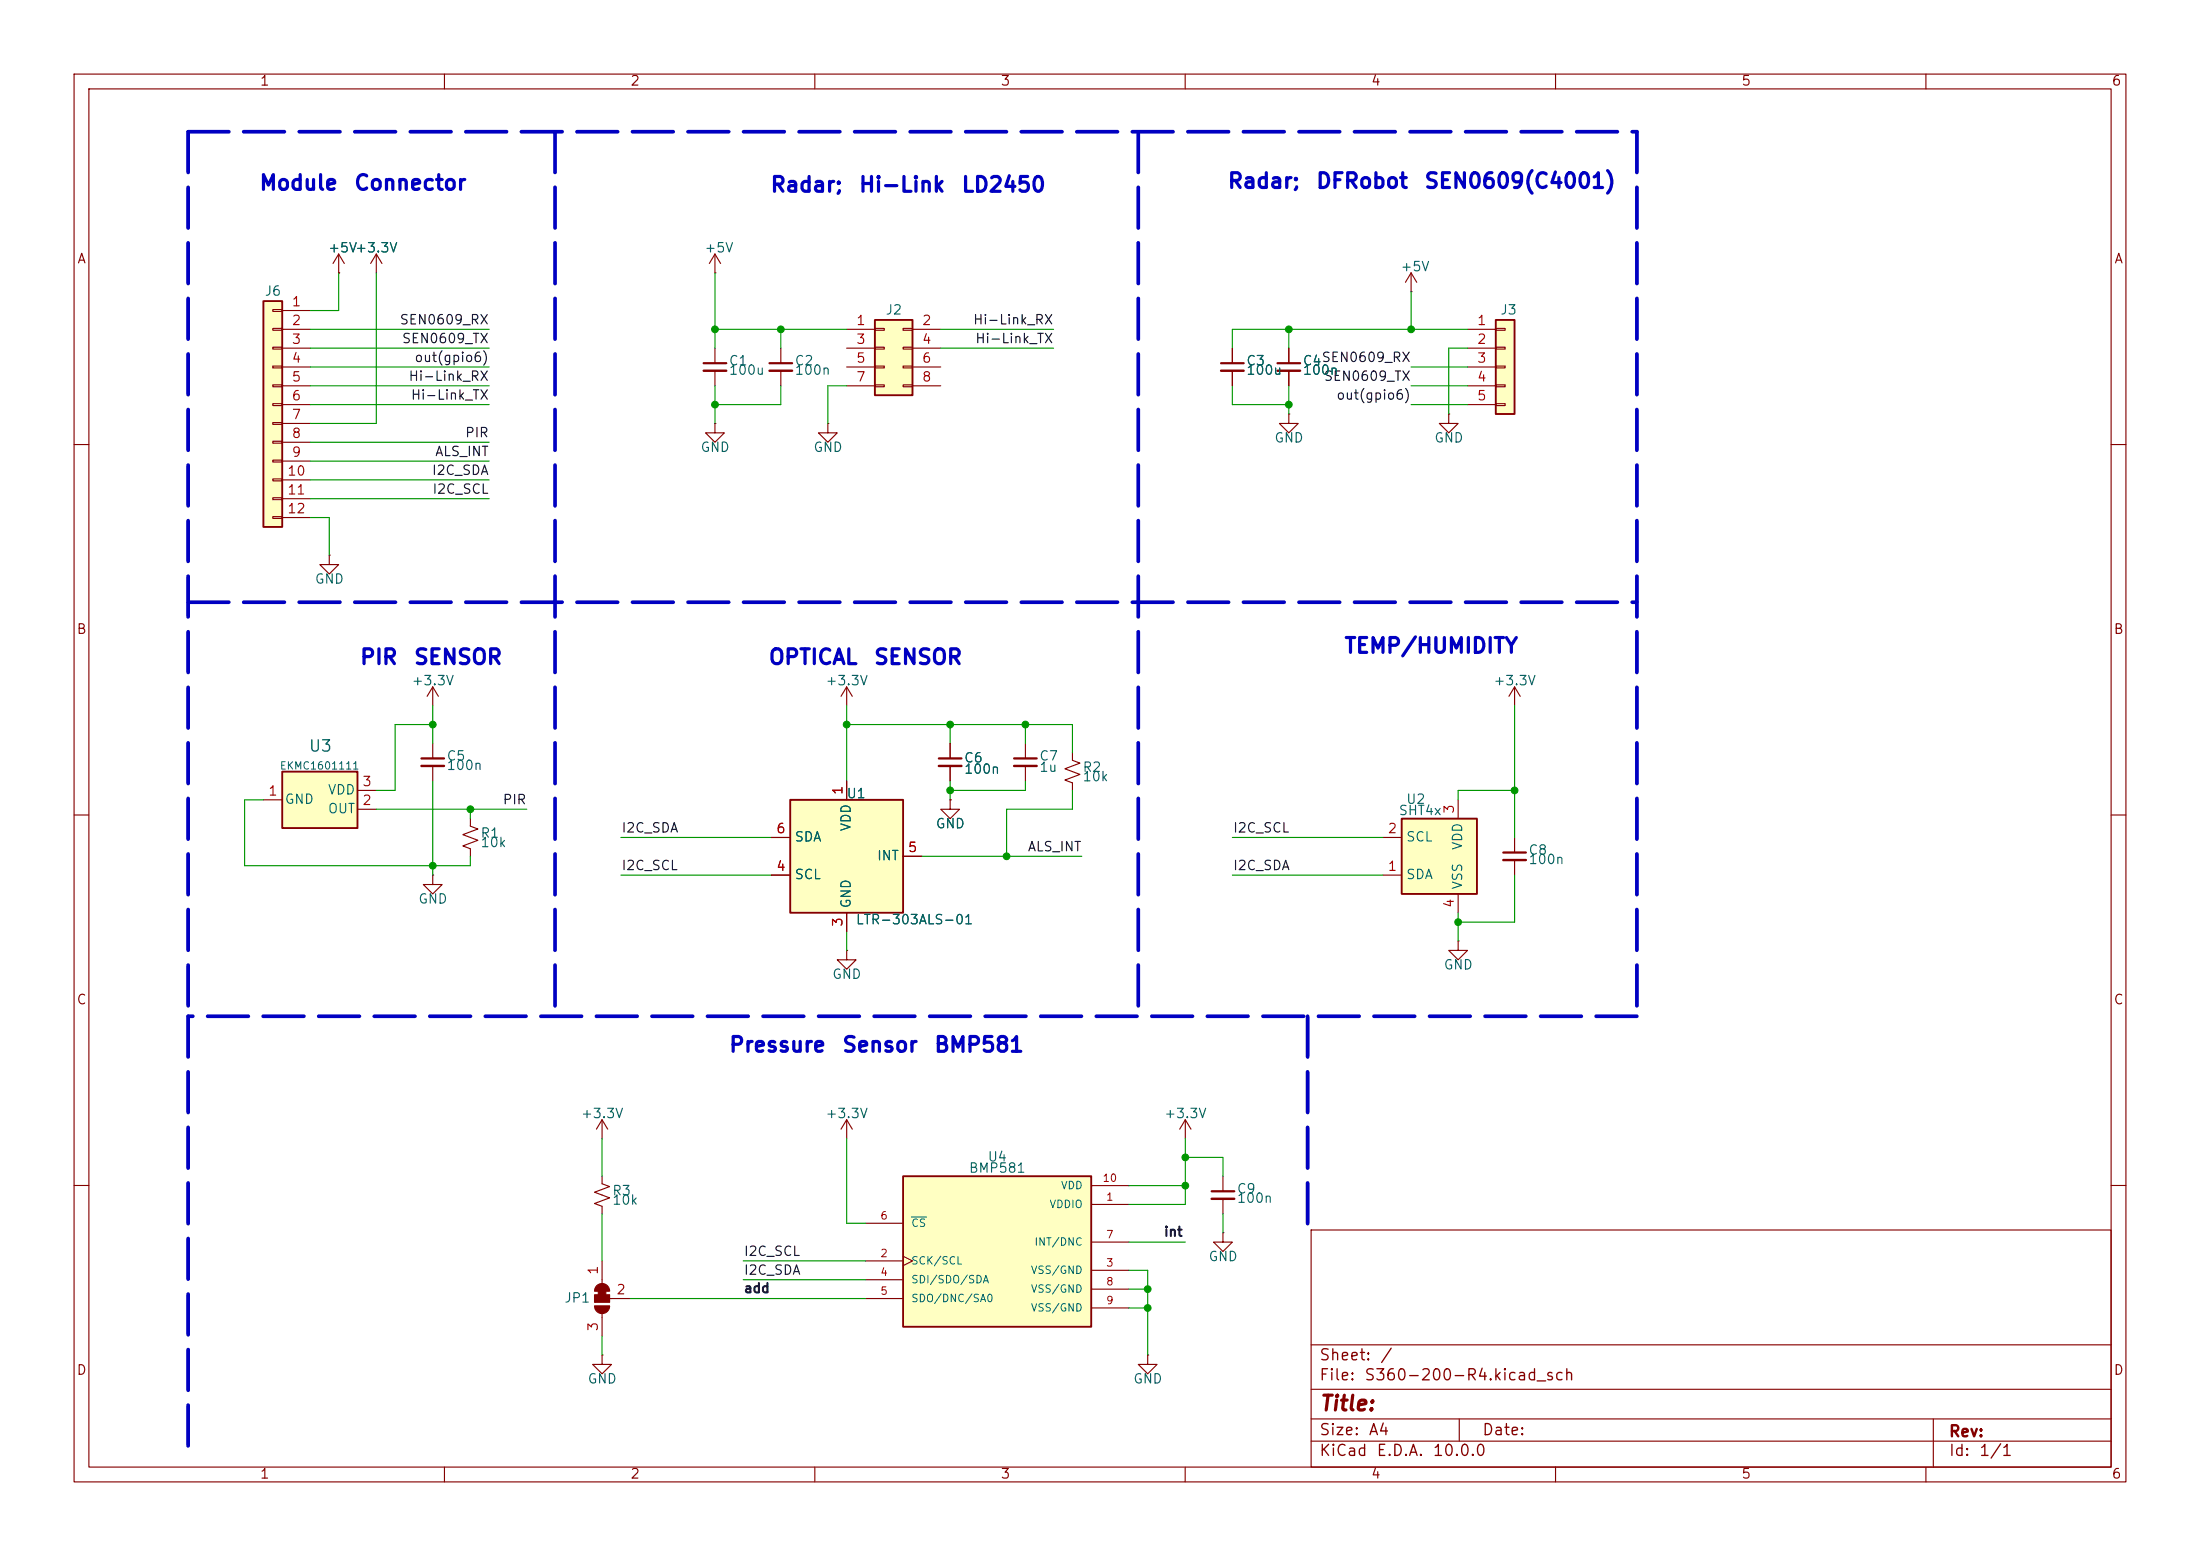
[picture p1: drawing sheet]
<svg xmlns="http://www.w3.org/2000/svg" width="297mm" height="210mm" viewBox="0 0 297 210" stroke-linecap="round" stroke-linejoin="round" font-family="sans-serif">
<g fill="none" stroke="#840000" stroke-width=".15">
<path d="M10 10h277v190h-277zM12 12h273v186h-273zM60 10v2M110 10v2M160 10v2M210 10v2M260 10v2M10 60h2M285 60h2M10 110h2M144.8 101.6v1l1 .4-2 .8 2 .7-2 .8 1 .4v1M285 110h2"/>
<path d="M10 160h2M177 166h108v32h-108zM285 160h2M60 198v2M110 198v2M160 198v2M177 194.5h108M177 191.5h108M177 187.5h108M177 181.5h108M197 191.5v3M210 198v2"/>
<path d="M260 198v2M261 191.5v6.5"/>
</g>
<path d="M106.7 108h15.2v15.2h-15.2z" fill="#ffffc2"/>
<path d="M106.7 108h15.2v15.2h-15.2z" fill="none" stroke="#840000" stroke-width=".25"/>
<g fill="none" stroke="#840000" stroke-width=".15">
<path d="M96.5 36.8h.1M96.5 34.3v2.5M96.5 34.3l-.7 1.3M96.5 34.3l.8 1.3M96.5 57.2v1.2h1.3l-1.3 1.3-1.3-1.3h1.3M96.5 57.2h.1M96.5 47v2M96.5 50v2.1M105.4 47v2M105.4 50v2.1M111.8 57.2v1.2h1.2l-1.2 1.3-1.3-1.3h1.3M111.8 57.2h.1"/>
<path d="M195.6 55.9v1.3h1.2l-1.2 1.2-1.3-1.2h1.3M195.6 55.9h.1M114.3 92.7v2.6M114.3 92.7l.8 1.3M114.3 92.7l-.8 1.3M63.5 110.5v1l1 .4-2 .7 2 .8-2 .8 1 .4v1M104.1 118.1h2.6M104.1 113h2.6M114.3 105.4v2.6M121.9 115.6h2.6M128.3 108v1.2h1.2l-1.2 1.3-1.3-1.3h1.3M128.3 108h.1"/>
<path d="M128.3 100.3v2.1M128.3 103.4v2M138.4 100.3v2.1M138.4 103.4v2M204.5 113v2.1M204.5 116.1v2M114.3 123.2v2.5M196.8 127v1.3h1.3l-1.3 1.2-1.2-1.2h1.2M196.8 127h.1M160 151.1l.8 1.3M160 151.1l-.7 1.3M160 151.1v2.6"/>
<path d="M165.1 158.8v2M165.1 166.4v1.2h1.3l-1.3 1.3-1.3-1.3h1.3M165.1 166.4h.1M165.1 161.8v2"/>
</g>
<path d="M95 49h3M103.9 49h3M126.7 102.4h3.1M136.9 102.4h3.1M202.9 115.1h3.1M163.6 160.8h3" fill="none" stroke="#840000" stroke-width=".3"/>
<path d="M95 50h3M103.9 50h3M126.7 103.4h3.1M136.9 103.4h3.1M202.9 116.1h3.1M163.6 161.8h3" fill="none" stroke="#840000" stroke-width=".33"/>
<path d="M38.1 104.1h10.2v7.7h-10.2z" fill="#ffffc2"/>
<path d="M38.1 104.1h10.2v7.7h-10.2z" fill="none" stroke="#840000" stroke-width=".25"/>
<g fill="none" stroke="#840000" stroke-width=".15">
<path d="M45.7 36.8h.1M45.7 34.3l-.7 1.3M45.7 34.3l.8 1.3M45.7 34.3v2.5M50.8 34.3l.8 1.3M50.8 34.3l-.8 1.3M50.8 34.3v2.5M44.4 74.9v1.3h-1.2l1.2 1.3 1.3-1.3h-1.3M44.4 74.9h.1M35.6 108h2.5M48.3 109.2h2.5M48.3 106.7h2.5"/>
<path d="M154.9 182.9v1.3h1.3l-1.3 1.2-1.2-1.2h1.2M154.9 182.9h.1"/>
</g>
<path d="M35.6 40.6h2.5v30.5h-2.5z" fill="#ffffc2"/>
<path d="M35.6 40.6h2.5v30.5h-2.5z" fill="none" stroke="#840000" stroke-width=".25"/>
<g fill="none" stroke="#840000" stroke-width=".15">
<path d="M36.8 41.8h1.3v.2h-1.3zM36.8 44.3h1.3v.3h-1.3zM36.8 46.9h1.3v.2h-1.3zM36.8 49.4h1.3v.3h-1.3zM36.8 51.9h1.3v.3h-1.3zM36.8 54.5h1.3v.2h-1.3zM36.8 57h1.3v.3h-1.3zM36.8 59.6h1.3v.2h-1.3zM38.1 41.9h3.8M38.1 44.5h3.8M38.1 47h3.8M38.1 49.5h3.8"/>
<path d="M38.1 52.1h3.8M38.1 54.6h3.8M38.1 57.2h3.8M38.1 59.7h3.8M36.8 62.1h1.3v.3h-1.3zM36.8 64.6h1.3v.3h-1.3zM36.8 67.2h1.3v.2h-1.3zM36.8 69.7h1.3v.3h-1.3zM38.1 62.2h3.8M38.1 64.8h3.8M38.1 67.3h3.8M38.1 69.9h3.8"/>
</g>
<path d="M121.9 158.8h25.4v20.3h-25.4z" fill="#ffffc2"/>
<path d="M121.9 158.8h25.4v20.3h-25.4z" fill="none" stroke="#840000" stroke-width=".25"/>
<g fill="none" stroke="#840000" stroke-width=".15">
<path d="M58.4 92.7l.8 1.3M58.4 92.7l-.7 1.3M58.4 92.7v2.6M116.8 170.2h5.1M116.8 172.7h5.1M116.8 175.3h5.1M116.8 165.1h5.1M121.9 169.5l1.3 .7-1.3 .6M147.3 162.6h5.1M147.3 171.5h5.1M147.3 167.6h5.1M147.3 174h5.1"/>
<path d="M147.3 176.5h5.1M147.3 160h5.1"/>
</g>
<path d="M123 164.3h2.1" fill="none" stroke="#006464" stroke-width=".15"/>
<path d="M189.2 110.5h10.2v10.2h-10.2z" fill="#ffffc2"/>
<path d="M189.2 110.5h10.2v10.2h-10.2z" fill="none" stroke="#840000" stroke-width=".25"/>
<g fill="none" stroke="#840000" stroke-width=".15">
<path d="M58.4 118.1v1.3h1.3l-1.3 1.3-1.3-1.3h1.3M58.4 118.1h.1M58.4 100.3v2.1M58.4 103.4v2M186.7 118.1h2.5M186.7 113h2.5M196.8 108v2.5M114.3 128.3v1.2h1.3l-1.3 1.3-1.3-1.3h1.3M114.3 128.3h.1M196.8 120.7v2.5M81.3 158.8v1l1 .3-2 .8 2 .8-2 .7 1 .4v1M81.3 151.1l.7 1.3"/>
<path d="M81.3 151.1l-.8 1.3M81.3 151.1v2.6M114.3 151.1l.8 1.3M114.3 151.1l-.8 1.3M114.3 151.1v2.6M80.3 174.2h2M80.3 176.3h2M81.3 170.2v3M81.3 177.3v3M82.3 175.3h2.8M81.3 182.9v1.3h1.2l-1.2 1.2-1.3-1.2h1.3M81.3 182.9h.1"/>
</g>
<path d="M56.9 102.4h3" fill="none" stroke="#840000" stroke-width=".3"/>
<path d="M56.9 103.4h3" fill="none" stroke="#840000" stroke-width=".33"/>
<g fill="#840000" stroke="#840000" stroke-width=".15">
<path d="M80.8 174.2h1v.6h-1z"/>
<path d="M80.6 173.5a1.02 1.02 0 0 1 1.1-.2 1.02 1.02 0 0 1 .6 .9h-2l.1-.4z"/>
<path d="M80.3 174.8h2v1h-2z"/>
<path d="M80.3 176.3h2a1.02 1.02 0 0 1-1 1 1.02 1.02 0 0 1-1-1z"/>
</g>
<path d="M118.1 43.2h5.1v10.1h-5.1z" fill="#ffffc2"/>
<path d="M118.1 43.2h5.1v10.1h-5.1z" fill="none" stroke="#840000" stroke-width=".25"/>
<g fill="none" stroke="#840000" stroke-width=".15">
<path d="M190.5 39.4h.1M190.5 36.8l-.8 1.3M190.5 36.8l.8 1.3M190.5 36.8v2.6M114.3 44.5h3.8M114.3 47h3.8M114.3 49.5h3.8M114.3 52.1h3.8M118.1 44.3h1.3v.3h-1.3zM118.1 46.9h1.3v.2h-1.3zM118.1 49.4h1.3v.3h-1.3zM118.1 51.9h1.3v.3h-1.3z"/>
<path d="M121.9 44.3h1.3v.3h-1.3zM121.9 46.9h1.3v.2h-1.3zM121.9 49.4h1.3v.3h-1.3zM121.9 51.9h1.3v.3h-1.3zM123.2 44.5h3.8M123.2 47h3.8M123.2 49.5h3.8M123.2 52.1h3.8M166.4 47v2M166.4 50v2.1M174 55.9v1.3h1.3l-1.3 1.2-1.3-1.2h1.3M174 55.9h.1"/>
<path d="M174 47v2M174 50v2.1M204.5 92.7l-.8 1.3M204.5 92.7l.7 1.3M204.5 92.7v2.6"/>
</g>
<path d="M164.8 49h3.1M172.5 49h3" fill="none" stroke="#840000" stroke-width=".3"/>
<path d="M164.8 50h3.1M172.5 50h3" fill="none" stroke="#840000" stroke-width=".33"/>
<path d="M201.9 43.2h2.6v12.7h-2.6z" fill="#ffffc2"/>
<path d="M201.9 43.2h2.6v12.7h-2.6z" fill="none" stroke="#840000" stroke-width=".25"/>
<g fill="none" stroke="#840000" stroke-width=".15">
<path d="M45.7 36.8h.1M166.4 47v2M166.4 50v2.1M174 47v2M174 50v2.1M198.1 44.5h3.8M198.1 47h3.8M198.1 49.5h3.8M198.1 52.1h3.8M198.1 54.6h3.8M201.9 44.3h1.3v.3h-1.3zM201.9 46.9h1.3v.2h-1.3z"/>
<path d="M201.9 49.4h1.3v.3h-1.3zM201.9 51.9h1.3v.3h-1.3zM201.9 54.5h1.3v.2h-1.3zM104.1 118.1h2.6M104.1 113h2.6M114.3 105.4v2.6M121.9 115.6h2.6M128.3 108h.1M128.3 100.3v2.1M128.3 103.4v2M114.3 123.2v2.5"/>
</g>
<path d="M25.4 17.8v119.4M25.4 17.8h195.6M74.9 17.8v119.4M153.7 17.8v119.4M221 17.8v119.4M25.4 81.3h195.6M25.4 137.2v59.7M176.5 137.2v29.2M221 137.2h-195.6" fill="none" stroke="#0000c2" stroke-width=".5" stroke-dasharray="5.5 2"/>
<g fill="none" stroke="#009600" stroke-width=".15">
<path d="M45.7 36.8v5.1h-3.8M50.8 36.8v20.4h-8.9M96.5 36.8v10.2M190.5 39.4v5.1M41.9 52.1h24.1M41.9 49.5h24.1M41.9 54.6h24.1M41.9 59.7h24.1M41.9 44.5h24.1M41.9 47h24.1M96.5 52.1v5.1M96.5 44.5h17.8"/>
<path d="M105.4 52.1v2.5h-8.9M105.4 44.5v2.5M114.3 52.1h-2.5v5.1M127 44.5h15.2M127 47h15.2M166.4 52.1v2.5h7.6M174 44.5v2.5M174 52.1v3.8M190.5 52.1h7.6M190.5 49.5h7.6M190.5 54.6h7.6M198.1 47h-2.5v8.9"/>
<path d="M198.1 44.5h-31.7v2.5M41.9 69.9h2.5v5M41.9 67.3h24.1M41.9 62.2h24.1M41.9 64.8h24.1M58.4 97.8h-5.1v8.9h-2.5M58.4 95.3v5M114.3 95.3v10.1M114.3 97.8h30.5v3.8M128.3 97.8v2.5M138.4 97.8v2.5M204.5 95.3v17.7"/>
<path d="M35.6 108h-2.6v8.8h30.5v-1.2M50.8 109.2h20.3M58.4 105.4v12.7M63.5 109.2v1.3M83.8 118.1h20.3M83.8 113h20.3M124.5 115.6h21.5M128.3 105.4v2.6M138.4 105.4v1.3h-10.1M144.8 106.7v2.5h-8.9v6.4M166.4 118.1h20.3M166.4 113h20.3"/>
<path d="M204.5 118.1v6.4h-7.7M204.5 106.7h-7.7v1.3M114.3 125.7v2.6M196.8 123.2v3.8M81.3 153.7v5.1M114.3 153.7v11.4h2.5M160 156.2h5.1v2.6M160 153.7v8.9h-7.6M81.3 163.8v6.4M85.1 175.3h31.7M100.3 172.7h16.5M100.3 170.2h16.5"/>
<path d="M152.4 171.5h2.5v11.4M152.4 176.5h2.5M152.4 167.6h7.6M152.4 160h7.6M152.4 174h2.5M165.1 163.8v2.6M81.3 180.3v2.6"/>
</g>
<g fill="#009600" stroke="#009600" stroke-width=".14">
<circle cx="174" cy="54.6" r=".46"/>
<circle cx="105.4" cy="44.5" r=".46"/>
<circle cx="96.5" cy="54.6" r=".46"/>
<circle cx="96.5" cy="44.5" r=".46"/>
<circle cx="114.3" cy="97.8" r=".46"/>
<circle cx="135.9" cy="115.6" r=".46"/>
<circle cx="128.3" cy="106.7" r=".46"/>
<circle cx="160" cy="156.2" r=".46"/>
<circle cx="160" cy="160" r=".46"/>
<circle cx="204.5" cy="106.7" r=".46"/>
<circle cx="196.8" cy="124.5" r=".46"/>
<circle cx="154.9" cy="174" r=".46"/>
<circle cx="154.9" cy="176.5" r=".46"/>
<circle cx="63.5" cy="109.2" r=".46"/>
<circle cx="58.4" cy="97.8" r=".46"/>
<circle cx="58.4" cy="116.8" r=".46"/>
<circle cx="138.4" cy="97.8" r=".46"/>
<circle cx="128.3" cy="97.8" r=".46"/>
<circle cx="174" cy="44.5" r=".46"/>
<circle cx="190.5" cy="44.5" r=".46"/>
</g>
<g font-size="2" fill="#0000c2">
<text x="34.9" y="26.2">Module</text>
<text x="47.7" y="26.2">Connector</text>
<text x="103.9" y="26.4">Radar;</text>
<text x="115.8" y="26.4">Hi-Link</text>
<text x="129.7" y="26.4">LD2450</text>
<text x="165.6" y="25.9">Radar;</text>
<text x="177.6" y="25.9">DFRobot</text>
<text x="192.2" y="25.9">SEN0609(C4001)</text>
<text x="181.4" y="88.7">TEMP/HUMIDITY</text>
<text x="48.5" y="90.2">PIR</text>
<text x="55.8" y="90.2">SENSOR</text>
<text x="103.6" y="90.2">OPTICAL</text>
<text x="117.9" y="90.2">SENSOR</text>
<text x="98.3" y="142.5">Pressure</text>
<text x="113.6" y="142.5">Sensor</text>
<text x="126" y="142.5">BMP581</text>
</g>
<text font-size="2" fill="#840000" x="178" y="190.9">Title:</text>
<text font-size="1.5" fill="#006464" x="41.6" y="101.8">U3</text>
<g font-size="1.5" fill="#840000">
<text x="178" y="184">Sheet:</text>
<text x="186.2" y="184">/</text>
<text x="178" y="186.7">File:</text>
<text x="184.1" y="186.7">S360-200-R4.kicad_sch</text>
<text x="178" y="196.9">KiCad</text>
<text x="178" y="194.1">Size:</text>
<text x="184.7" y="194.1">A4</text>
<text x="185.7" y="196.9">E.D.A.</text>
<text x="193.3" y="196.9">10.0.0</text>
<text x="200" y="194.1">Date:</text>
<text x="263" y="194.3">Rev:</text>
<text x="263" y="196.9">Id:</text>
<text x="267.1" y="196.9">1/1</text>
</g>
<g font-size="1.3" fill="#840000">
<text x="35" y="11.9">1</text>
<text x="85" y="11.9">2</text>
<text x="135" y="11.9">3</text>
<text x="185" y="11.9">4</text>
<text x="235" y="11.9">5</text>
<text x="285" y="11.9">6</text>
<text x="10.3" y="35.9">A</text>
<text x="285.3" y="35.9">A</text>
<text x="10.3" y="85.9">B</text>
<text x="285.3" y="85.9">B</text>
<text x="10.3" y="135.9">C</text>
<text x="285.3" y="135.9">C</text>
<text x="10.3" y="185.9">D</text>
<text x="285.3" y="185.9">D</text>
<text x="35" y="199.9">1</text>
<text x="85" y="199.9">2</text>
<text x="135" y="199.9">3</text>
<text x="185" y="199.9">4</text>
<text x="235" y="199.9">5</text>
<text x="285" y="199.9">6</text>
</g>
<g font-size="1.3" fill="#006464">
<text x="44.2" y="34.4">+5V+3.3V</text>
<text x="95" y="34.4">+5V</text>
<text x="35.6" y="40.2">J6</text>
<text x="189" y="36.9">+5V</text>
<text x="119.5" y="42.8">J2</text>
<text x="202.4" y="42.8">J3</text>
<text x="98.3" y="49.6">C1</text>
<text x="98.3" y="50.9">100u</text>
<text x="107.2" y="49.6">C2</text>
<text x="107.2" y="50.9">100n</text>
<text x="168.2" y="49.6">C3</text>
<text x="168.2" y="50.9">100u</text>
<text x="175.8" y="49.6">C4</text>
<text x="175.8" y="50.9">100n</text>
<text x="94.5" y="61.3">GND</text>
<text x="109.7" y="61.3">GND</text>
<text x="172" y="60">GND</text>
<text x="193.5" y="60">GND</text>
<text x="42.4" y="79.1">GND</text>
<text x="55.5" y="92.8">+3.3V</text>
<text x="111.4" y="92.8">+3.3V</text>
<text x="201.5" y="92.8">+3.3V</text>
<text x="44.2" y="107.5">VDD</text>
<text x="60.2" y="103">C5</text>
<text x="60.2" y="104.2">100n</text>
<text x="130.1" y="103.2">C6</text>
<text x="130.1" y="104.7">100n</text>
<text x="140.2" y="103">C7</text>
<text x="140.2" y="104.5">1u</text>
<text x="146.1" y="104.5">R2</text>
<text x="146.1" y="105.8">10k</text>
<text x="38.4" y="108.8">GND</text>
<text x="44.2" y="110.1">OUT</text>
<text x="64.8" y="113.4">R1</text>
<text x="107.2" y="113.9">SDA</text>
<text x="114.2" y="108.1">U1</text>
<text x="115.2" y="112.3" transform="rotate(-90 115.2 112.3)">VDD</text>
<text x="126.2" y="112.1">GND</text>
<text x="188.7" y="110.3">SHT4x</text>
<text x="189.7" y="113.9">SCL</text>
<text x="189.7" y="108.8">U2</text>
<text x="64.8" y="114.7">10k</text>
<text x="107.2" y="119">SCL</text>
<text x="118.3" y="116.4">INT</text>
<text x="189.7" y="119">SDA</text>
<text x="197.7" y="114.8" transform="rotate(-90 197.7 114.8)">VDD</text>
<text x="206.3" y="115.7">C8</text>
<text x="206.3" y="116.9">100n</text>
<text x="56.4" y="122.3">GND</text>
<text x="115.2" y="122.7" transform="rotate(-90 115.2 122.7)">GND</text>
<text x="115.5" y="125.1">LTR-303ALS-01</text>
<text x="197.7" y="120.1" transform="rotate(-90 197.7 120.1)">VSS</text>
<text x="194.8" y="131.2">GND</text>
<text x="112.3" y="132.4">GND</text>
<text x="78.3" y="151.2">+3.3V</text>
<text x="111.4" y="151.2">+3.3V</text>
<text x="157.1" y="151.2">+3.3V</text>
<text x="82.6" y="161.6">R3</text>
<text x="130.7" y="158.6">BMP581</text>
<text x="133.2" y="157.1">U4</text>
<text x="166.9" y="161.4">C9</text>
<text x="82.6" y="162.9">10k</text>
<text x="166.9" y="162.7">100n</text>
<text x="163.1" y="170.5">GND</text>
<text x="76.1" y="176.1">JP1</text>
<text x="79.2" y="187">GND</text>
<text x="152.9" y="187">GND</text>
</g>
<g font-size="1.3" fill="#a90000">
<text x="39.3" y="41.7">1</text>
<text x="39.3" y="44.2">2</text>
<text x="39.3" y="46.7">3</text>
<text x="115.5" y="44.2">1</text>
<text x="115.5" y="46.7">3</text>
<text x="124.4" y="44.2">2</text>
<text x="124.4" y="46.7">4</text>
<text x="199.3" y="44.2">1</text>
<text x="199.3" y="46.7">2</text>
<text x="39.3" y="49.3">4</text>
<text x="39.3" y="51.8">5</text>
<text x="115.5" y="49.3">5</text>
<text x="115.5" y="51.8">7</text>
<text x="124.4" y="49.3">6</text>
<text x="124.4" y="51.8">8</text>
<text x="199.3" y="49.3">3</text>
<text x="199.3" y="51.8">4</text>
<text x="39.3" y="54.4">6</text>
<text x="39.3" y="56.9">7</text>
<text x="39.3" y="59.4">8</text>
<text x="199.3" y="54.4">5</text>
<text x="38.7" y="64.5">10</text>
<text x="39.3" y="62">9</text>
<text x="38.7" y="67.1">11</text>
<text x="38.7" y="69.6">12</text>
<text x="36.1" y="107.7">1</text>
<text x="48.8" y="106.4">3</text>
<text x="114" y="107.4" transform="rotate(-90 114 107.4)">1</text>
<text x="48.8" y="109">2</text>
<text x="104.7" y="112.8">6</text>
<text x="187.3" y="112.8">2</text>
<text x="196.6" y="109.9" transform="rotate(-90 196.6 109.9)">3</text>
<text x="104.7" y="117.9">4</text>
<text x="122.5" y="115.3">5</text>
<text x="187.3" y="117.9">1</text>
<text x="114" y="125.2" transform="rotate(-90 114 125.2)">3</text>
<text x="196.6" y="122.6" transform="rotate(-90 196.6 122.6)">4</text>
<text x="81" y="172.2" transform="rotate(-90 81 172.2)">1</text>
<text x="81" y="179.8" transform="rotate(-90 81 179.8)">3</text>
<text x="83.1" y="175">2</text>
</g>
<g font-size="1.3" fill="#0f0f0f">
<text x="53.9" y="44.1">SEN0609_RX</text>
<text x="54.2" y="46.6">SEN0609_TX</text>
<text x="131.3" y="44.1">Hi-Link_RX</text>
<text x="131.6" y="46.6">Hi-Link_TX</text>
<text x="55.1" y="51.7">Hi-Link_RX</text>
<text x="55.9" y="49.2">out(gpio6)</text>
<text x="178.3" y="49.2">SEN0609_RX</text>
<text x="178.6" y="51.7">SEN0609_TX</text>
<text x="55.4" y="54.3">Hi-Link_TX</text>
<text x="62.7" y="59.3">PIR</text>
<text x="180.3" y="54.3">out(gpio6)</text>
<text x="58.2" y="64.4">I2C_SDA</text>
<text x="58.6" y="61.9">ALS_INT</text>
<text x="58.3" y="67">I2C_SCL</text>
<text x="67.8" y="108.9">PIR</text>
<text x="83.8" y="112.7">I2C_SDA</text>
<text x="166.4" y="112.7">I2C_SCL</text>
<text x="83.8" y="117.8">I2C_SCL</text>
<text x="138.7" y="115.2">ALS_INT</text>
<text x="166.4" y="117.8">I2C_SDA</text>
<text x="157" y="167.2">int</text>
<text x="100.3" y="172.4">I2C_SDA</text>
<text x="100.3" y="169.8">I2C_SCL</text>
<text x="100.3" y="174.8">add</text>
</g>
<g font-size="1" fill="#006464">
<text x="37.7" y="104.1">EKMC1601111</text>
<text x="143.1" y="160.8">VDD</text>
<text x="122.9" y="165.8">CS</text>
<text x="141.6" y="163.3">VDDIO</text>
<text x="122.9" y="170.9">SCK/SCL</text>
<text x="122.9" y="173.5">SDI/SDO/SDA</text>
<text x="139.1" y="172.2">VSS/GND</text>
<text x="139.6" y="168.4">INT/DNC</text>
<text x="122.9" y="176">SDO/DNC/SA0</text>
<text x="139.1" y="174.7">VSS/GND</text>
<text x="139.1" y="177.3">VSS/GND</text>
</g>
<g font-size="1" fill="#a90000">
<text x="148.8" y="159.8">10</text>
<text x="118.8" y="164.8">6</text>
<text x="149.2" y="162.3">1</text>
<text x="149.2" y="167.4">7</text>
<text x="118.8" y="169.9">2</text>
<text x="118.8" y="172.5">4</text>
<text x="149.2" y="171.2">3</text>
<text x="149.2" y="173.7">8</text>
<text x="118.8" y="175">5</text>
<text x="149.2" y="176.3">9</text>
</g>
</svg>
